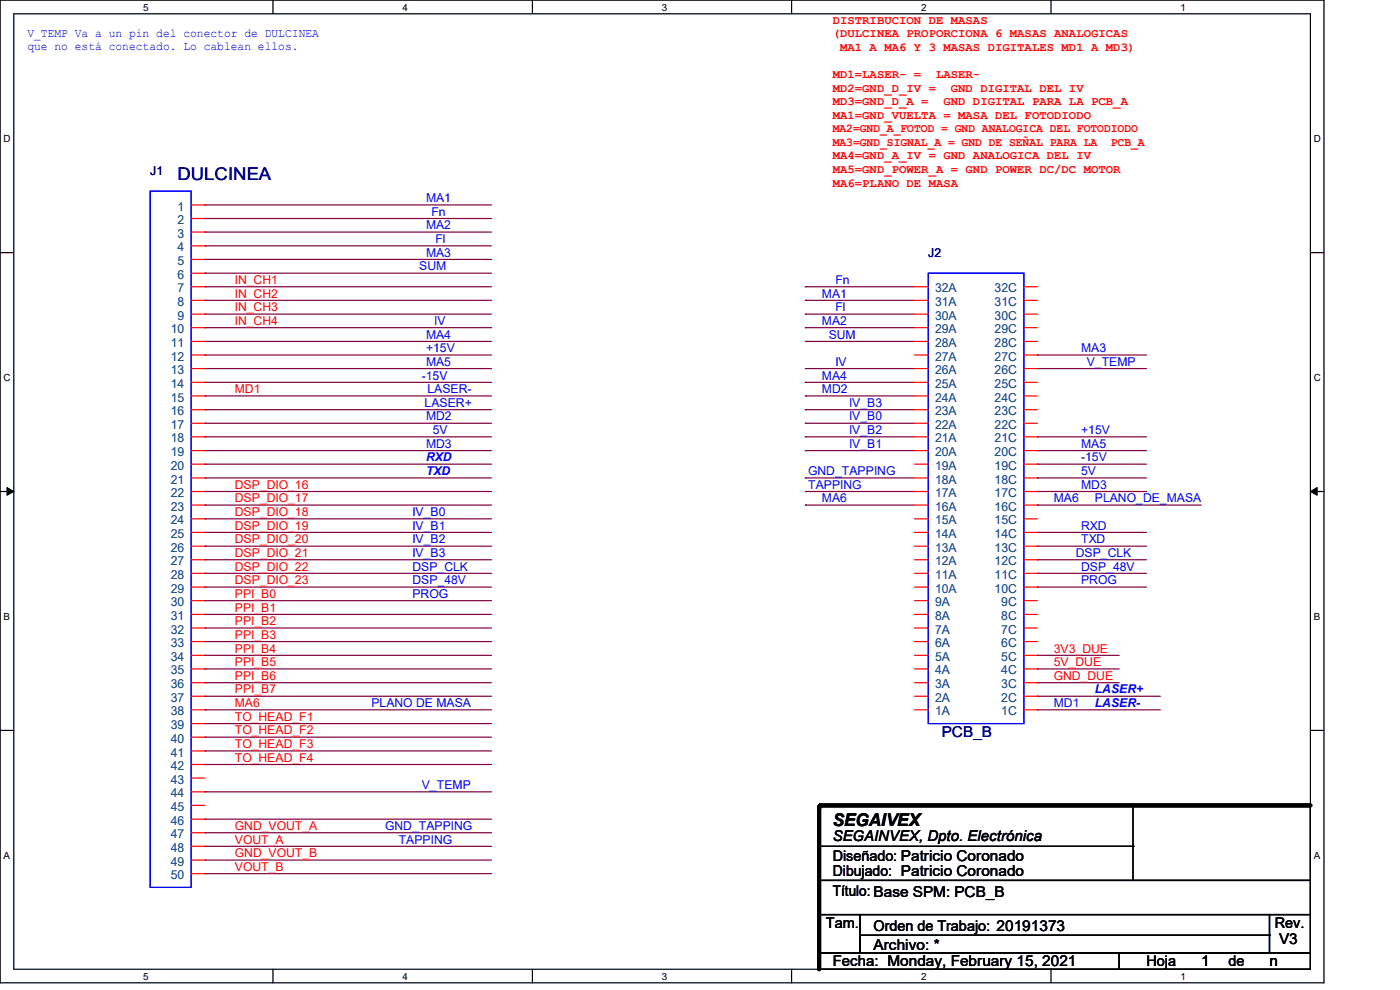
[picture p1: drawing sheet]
<svg xmlns="http://www.w3.org/2000/svg" width="297mm" height="210mm" viewBox="0 0 297 210" stroke-linecap="round" stroke-linejoin="round" font-family="sans-serif">
<path d="M0 0h280.9v208.5h-280.9zM2.9 2.9h275.1v202.7h-275.1z" fill="none" stroke="#000" stroke-width=".25"/>
<g fill="#fff">
<path d="M30.4 .3h1.1v2.4h-1.1z"/>
<path d="M30.4 205.9h1.1v2.3h-1.1z"/>
</g>
<path d="M57.9 0v2.9M57.9 205.6v2.9" fill="none" stroke="#000" stroke-width=".25"/>
<g fill="#fff">
<path d="M85.4 .3h1.1v2.4h-1.1z"/>
<path d="M85.4 205.9h1.1v2.3h-1.1z"/>
</g>
<path d="M112.9 0v2.9M112.9 205.6v2.9" fill="none" stroke="#000" stroke-width=".25"/>
<g fill="#fff">
<path d="M140.4 .3h1.2v2.4h-1.2z"/>
<path d="M140.4 205.9h1.2v2.3h-1.2z"/>
</g>
<path d="M167.9 0v2.9M167.9 205.6v2.9" fill="none" stroke="#000" stroke-width=".25"/>
<g fill="#fff">
<path d="M195.4 .3h1.2v2.4h-1.2z"/>
<path d="M195.4 205.9h1.2v2.3h-1.2z"/>
</g>
<path d="M223 0v2.9M223 205.6v2.9" fill="none" stroke="#000" stroke-width=".25"/>
<g fill="#fff">
<path d="M250.4 .3h1.2v2.4h-1.2z"/>
<path d="M250.4 205.9h1.2v2.3h-1.2z"/>
<path d="M.8 28.2h1.4v2.4h-1.4z"/>
<path d="M278.7 28.2h1.5v2.4h-1.5z"/>
<path d="M.8 78.9h1.4v2.3h-1.4z"/>
<path d="M278.7 78.9h1.5v2.3h-1.5z"/>
</g>
<path d="M0 53.6h2.9M278 53.6h2.9" fill="none" stroke="#000" stroke-width=".25"/>
<g fill="#fff">
<path d="M.8 129.6h1.3v2.3h-1.3z"/>
<path d="M278.7 129.6h1.4v2.3h-1.4z"/>
</g>
<path d="M0 104.3h2.9M278 104.3h2.9" fill="none" stroke="#000" stroke-width=".25"/>
<path d="M1.5 103.4l1.4 .9-1.4 .8zM278 104.3l1.4-.9v1.7z" fill="#000" stroke="#000" stroke-width=".21"/>
<g fill="#fff">
<path d="M.8 180.3h1.3v2.3h-1.3z"/>
<path d="M278.7 180.3h1.4v2.3h-1.4z"/>
</g>
<g fill="none" stroke="#000" stroke-width=".25">
<path d="M0 154.9h2.9M278 154.9h2.9M173.8 170.9h104.2v15.9h-104.2zM173.8 179.5h66.6M240.4 179.5h.1M240.4 170.9v15.9M173.5 186.8h104.5v7.2h-104.5zM173.8 194h8.7v8.1h-8.7zM182.5 194h86.8v8.1h-86.8zM182.5 198.4h86.8M240.4 186.8h.1M269.3 194h8.7v8.1h-8.7z"/>
<path d="M269.3 198.4h.1M173.8 202.1h63.6v3.5h-63.6zM237.4 202.1h40.6v3.5h-40.6z"/>
</g>
<g fill="none" stroke="#800040" stroke-width=".25">
<path d="M43.5 43.5h.1M43.5 46.4h.1M43.5 58h.1M43.5 52.2h.1M43.5 55h.1M43.5 49.2h.1M43.5 43.5h60.8M43.5 46.4h60.8M43.5 58h60.8M43.5 52.2h60.8M43.5 55h60.8M43.5 49.2h60.8"/>
<path d="M43.5 69.5h.1M43.5 78.2h.1M43.5 72.4h.1M43.5 75.3h.1M43.5 60.8h.1M43.5 63.7h.1M43.5 66.6h.1M43.5 69.5h60.8M43.5 78.2h60.8M43.5 72.4h60.8M43.5 75.3h60.8M43.5 60.8h60.8"/>
<path d="M43.5 63.7h60.8M43.5 66.6h60.8M170.9 63.7h.1M170.9 60.8h.1M170.9 69.5h.1M170.9 66.6h.1M170.9 72.4h.1M170.9 78.2h.1M170.9 69.5h23.1M170.9 78.2h23.1M170.9 72.4h23.1M170.9 60.8h23.1"/>
<path d="M170.9 63.7h23.1M170.9 66.6h23.1M220.1 75.3h.1M220.1 78.2h.1M220.1 78.2h23.1M220.1 75.3h23.1M43.5 81.1h.1M43.5 86.9h.1M43.5 84h.1M43.5 98.5h.1M43.5 95.6h.1M43.5 92.7h.1"/>
<path d="M43.5 89.8h.1M43.5 81.1h60.8M43.5 86.9h60.8M43.5 84h60.8M43.5 98.5h60.8M43.5 95.6h60.8M43.5 92.7h60.8M43.5 89.8h60.8M170.9 86.9h.1M170.9 95.6h.1M170.9 89.8h.1M170.9 92.7h.1"/>
<path d="M170.9 84h.1M170.9 81.1h.1M170.9 81.1h23.1M170.9 86.9h23.1M170.9 84h23.1M170.9 95.6h23.1M170.9 92.7h23.1M170.9 89.8h23.1M220.1 95.6h.1M220.1 98.5h.1M220.1 92.7h.1M220.1 98.5h23.1"/>
<path d="M220.1 95.6h23.1M220.1 92.7h23.1M43.5 101.4h.1M43.5 104.3h.1M43.5 107.1h.1M43.5 115.9h.1M43.5 112.9h.1M43.5 118.7h.1M43.5 110.1h.1M43.5 101.4h60.8M43.5 104.3h60.8M43.5 107.1h60.8"/>
<path d="M43.5 115.9h60.8M43.5 112.9h60.8M43.5 118.7h60.8M43.5 110.1h60.8M170.9 104.3h.1M170.9 101.4h.1M170.9 107.1h.1M170.9 101.4h23.1M170.9 104.3h23.1M170.9 107.1h23.1M220.1 107.1h.1M220.1 101.4h.1"/>
<path d="M220.1 115.9h.1M220.1 112.9h.1M220.1 118.7h.1M220.1 104.3h.1M220.1 101.4h23.1M220.1 104.3h23.1M220.1 107.1h34.7M220.1 115.9h23.1M220.1 112.9h23.1M220.1 118.7h23.1M43.5 121.6h.1M43.5 124.5h.1"/>
<path d="M43.5 127.4h.1M43.5 130.3h.1M43.5 133.2h.1M43.5 136.1h.1M43.5 139h.1M43.5 121.6h60.8M43.5 124.5h60.8M43.5 127.4h60.8M43.5 130.3h60.8M43.5 133.2h60.8M43.5 136.1h60.8M43.5 139h60.8"/>
<path d="M220.1 121.6h.1M220.1 124.5h.1M220.1 139h.1M220.1 121.6h23.1M220.1 124.5h23.1M220.1 139h17.3M43.5 150.6h.1M43.5 141.9h.1M43.5 144.8h.1M43.5 147.7h.1M43.5 153.5h.1M43.5 156.4h.1"/>
<path d="M43.5 159.3h.1M43.5 150.6h60.8M43.5 141.9h60.8M43.5 144.8h60.8M43.5 147.7h60.8M43.5 153.5h60.8M43.5 156.4h60.8M43.5 159.3h60.8M220.1 150.6h.1M220.1 147.7h.1M220.1 144.8h.1M220.1 141.9h.1"/>
<path d="M220.1 150.6h26.1M220.1 141.9h17.3M220.1 144.8h17.3M220.1 147.7h26.1M43.5 176.7h.1M43.5 168h.1M43.5 179.5h.1M43.5 173.8h.1M43.5 162.2h.1M43.5 176.7h60.8M43.5 168h60.8M43.5 179.5h60.8"/>
<path d="M43.5 173.8h60.8M43.5 162.2h60.8M43.5 185.3h.1M43.5 182.5h.1M43.5 185.3h60.8M43.5 182.5h60.8"/>
</g>
<path d="M173.8 171.2v34.4M174 170.9h104" fill="none" stroke="#000" stroke-width=".85"/>
<g fill="#000">
<circle cx="173.8" cy="171.2" r=".42"/>
<circle cx="174" cy="170.9" r=".42"/>
</g>
<path d="M31.9 40.6h8.7v147.7h-8.7zM196.9 58h20.3v95.5h-20.3z" fill="none" stroke="#00f" stroke-width=".25"/>
<g fill="none" stroke="#f00" stroke-width=".25">
<path d="M40.6 43.5h2.9M40.6 46.4h2.9M40.6 49.2h2.9M40.6 52.2h2.9M40.6 55h2.9M40.6 58h2.9M40.6 78.2h2.9M40.6 72.4h2.9M40.6 66.6h2.9M40.6 60.8h2.9M40.6 75.3h2.9M40.6 69.5h2.9"/>
<path d="M40.6 63.7h2.9M194 78.2h2.9M194 72.4h2.9M194 66.6h2.9M194 60.8h2.9M194 75.3h2.9M194 69.5h2.9M194 63.7h2.9M217.2 78.2h2.9M217.2 72.4h2.9M217.2 66.6h2.9M217.2 60.8h2.9"/>
<path d="M217.2 75.3h2.9M217.2 69.5h2.9M217.2 63.7h2.9M40.6 95.6h2.9M40.6 89.8h2.9M40.6 84h2.9M40.6 98.5h2.9M40.6 92.7h2.9M40.6 86.9h2.9M40.6 81.1h2.9M194 95.6h2.9M194 89.8h2.9"/>
<path d="M194 84h2.9M194 98.5h2.9M194 92.7h2.9M194 86.9h2.9M194 81.1h2.9M217.2 95.6h2.9M217.2 89.8h2.9M217.2 84h2.9M217.2 98.5h2.9M217.2 92.7h2.9M217.2 86.9h2.9M217.2 81.1h2.9"/>
<path d="M40.6 101.4h2.9M40.6 118.7h2.9M40.6 112.9h2.9M40.6 107.1h2.9M40.6 115.9h2.9M40.6 110.1h2.9M40.6 104.3h2.9M194 101.4h2.9M194 118.7h2.9M194 112.9h2.9M194 107.1h2.9M194 115.9h2.9"/>
<path d="M194 110.1h2.9M194 104.3h2.9M217.2 101.4h2.9M217.2 118.7h2.9M217.2 112.9h2.9M217.2 107.1h2.9M217.2 115.9h2.9M217.2 110.1h2.9M217.2 104.3h2.9M40.6 136.1h2.9M40.6 130.3h2.9M40.6 124.5h2.9"/>
<path d="M40.6 139h2.9M40.6 133.2h2.9M40.6 127.4h2.9M40.6 121.6h2.9M194 136.1h2.9M194 130.3h2.9M194 124.5h2.9M194 139h2.9M194 133.2h2.9M194 127.4h2.9M194 121.6h2.9M217.2 136.1h2.9"/>
<path d="M217.2 130.3h2.9M217.2 124.5h2.9M217.2 139h2.9M217.2 133.2h2.9M217.2 127.4h2.9M217.2 121.6h2.9M40.6 147.7h2.9M40.6 141.9h2.9M40.6 150.6h2.9M40.6 144.8h2.9M40.6 153.5h2.9M40.6 156.4h2.9"/>
<path d="M40.6 159.3h2.9M194 147.7h2.9M194 141.9h2.9M194 150.6h2.9M194 144.8h2.9M217.2 147.7h2.9M217.2 141.9h2.9M217.2 150.6h2.9M217.2 144.8h2.9M40.6 162.2h2.9M40.6 165.1h2.9M40.6 168h2.9"/>
<path d="M40.6 170.9h2.9M40.6 173.8h2.9M40.6 176.7h2.9M40.6 179.5h2.9M40.6 182.5h2.9M40.6 185.3h2.9"/>
</g>
<text font-size="3.7" fill="#000080" x="37.7" y="38.1">DULCINEA</text>
<text font-size="3.7" x="176.7" y="175.1">SEGAIVEX</text>
<text font-size="3.2" fill="#000080" x="199.8" y="156.3">PCB_B</text>
<g font-size="3.2">
<text x="176.7" y="178.4">SEGAINVEX, Dpto. Electrónica</text>
<text x="176.7" y="185.8">Dibujado: Patricio Coronado</text>
<text x="185.3" y="201.5">Archivo: *</text>
<text x="271.4" y="200.3">V3</text>
<text x="176.7" y="205">Fecha: Monday, February 15, 2021</text>
<text x="254.8" y="205">1</text>
<text x="269.3" y="205">n</text>
</g>
<g font-size="3.1">
<text x="176.7" y="182.6">Diseñado: Patricio Coronado</text>
<text x="176.7" y="190.2">Título: Base SPM: PCB_B</text>
<text x="175.2" y="196.8">Tam.</text>
<text x="185.3" y="197.4">Orden de Trabajo: 20191373</text>
<text x="270.5" y="196.8">Rev.</text>
<text x="243.2" y="204.9">Hoja</text>
<text x="260.6" y="204.9">de</text>
</g>
<g font-size="2.6" fill="#f00">
<text x="176.7" y="5">DISTRIBUCION DE MASAS</text>
<text x="176.7" y="7.9">(DULCINEA PROPORCIONA 6 MASAS ANALOGICAS</text>
<text x="178.2" y="10.8">MA1 A MA6 Y 3 MASAS DIGITALES MD1 A MD3)</text>
<text x="176.7" y="16.6">MD1=LASER- =</text>
<text x="198.6" y="16.6">LASER-</text>
<text x="176.7" y="19.4">MD2=GND_D_IV =</text>
<text x="176.7" y="22.3">MD3=GND_D_A =</text>
<text x="200.2" y="22.3">GND DIGITAL PARA LA PCB_A</text>
<text x="201.7" y="19.4">GND DIGITAL DEL IV</text>
<text x="176.7" y="25.2">MA1=GND_VUELTA = MASA DEL FOTODIODO</text>
<text x="176.7" y="28.1">MA2=GND_A_FOTOD = GND ANALOGICA DEL FOTODIODO</text>
<text x="176.7" y="33.8">MA4=GND_A_IV = GND ANALOGICA DEL IV</text>
<text x="176.7" y="30.9">MA3=GND_SIGNAL_A = GND DE SEÑAL PARA LA</text>
<text x="235.7" y="30.9">PCB_A</text>
<text x="176.7" y="36.7">MA5=GND_POWER_A = GND POWER DC/DC MOTOR</text>
<text x="176.7" y="39.6">MA6=PLANO DE MASA</text>
<text x="49.8" y="60.2">IN_CH1</text>
<text x="49.8" y="63.1">IN_CH2</text>
<text x="49.8" y="68.9">IN_CH4</text>
<text x="49.8" y="66">IN_CH3</text>
<text x="49.8" y="83.4">MD1</text>
<text x="49.8" y="103.7">DSP_DIO_16</text>
<text x="49.8" y="106.6">DSP_DIO_17</text>
<text x="49.8" y="112.4">DSP_DIO_19</text>
<text x="49.8" y="109.5">DSP_DIO_18</text>
<text x="49.8" y="115.3">DSP_DIO_20</text>
<text x="49.8" y="118.2">DSP_DIO_21</text>
<text x="49.8" y="121">DSP_DIO_22</text>
<text x="49.8" y="124">DSP_DIO_23</text>
<text x="49.8" y="126.8">PPI_B0</text>
<text x="49.8" y="129.8">PPI_B1</text>
<text x="49.8" y="132.6">PPI_B2</text>
<text x="49.8" y="135.5">PPI_B3</text>
<text x="49.8" y="138.4">PPI_B4</text>
<text x="49.8" y="141.3">PPI_B5</text>
<text x="223.6" y="141.3">5V_DUE</text>
<text x="223.6" y="138.4">3V3_DUE</text>
<text x="49.8" y="150">MA6</text>
<text x="49.8" y="144.2">PPI_B6</text>
<text x="49.8" y="147.1">PPI_B7</text>
<text x="223.6" y="144.2">GND_DUE</text>
<text x="49.8" y="152.9">TO_HEAD_F1</text>
<text x="49.8" y="155.8">TO_HEAD_F2</text>
<text x="49.8" y="158.7">TO_HEAD_F3</text>
<text x="49.8" y="161.6">TO_HEAD_F4</text>
<text x="49.8" y="176.1">GND_VOUT_A</text>
<text x="49.8" y="178.9">VOUT_A</text>
<text x="49.8" y="184.7">VOUT_B</text>
<text x="49.8" y="181.9">GND_VOUT_B</text>
</g>
<g font-size="2.6" fill="#00f">
<text x="5.8" y="7.9">V_TEMP Va a un pin del conector de DULCINEA</text>
<text x="5.8" y="10.7">que no está conectado. Lo cablean ellos.</text>
<text x="90.4" y="42.9">MA1</text>
<text x="91.5" y="45.8">Fn</text>
<text x="90.4" y="48.6">MA2</text>
<text x="92.4" y="51.6">Fl</text>
<text x="88.9" y="57.4">SUM</text>
<text x="90.4" y="54.4">MA3</text>
<text x="174.4" y="63.1">MA1</text>
<text x="177.2" y="60.2">Fn</text>
<text x="90.4" y="71.8">MA4</text>
<text x="92.1" y="68.9">IV</text>
<text x="174.4" y="68.9">MA2</text>
<text x="175.8" y="71.8">SUM</text>
<text x="177.2" y="66">Fl</text>
<text x="90.4" y="77.6">MA5</text>
<text x="90.4" y="74.7">+15V</text>
<text x="177.2" y="77.6">IV</text>
<text x="229.4" y="74.7">MA3</text>
<text x="230.5" y="77.6">V_TEMP</text>
<text x="89.5" y="80.5">-15V</text>
<text x="90.7" y="83.4">LASER-</text>
<text x="174.4" y="83.4">MD2</text>
<text x="174.4" y="80.5">MA4</text>
<text x="90.1" y="86.3">LASER+</text>
<text x="90.4" y="89.2">MD2</text>
<text x="180.1" y="86.3">IV_B3</text>
<text x="180.1" y="89.2">IV_B0</text>
<text x="90.4" y="95">MD3</text>
<text x="91.8" y="92.1">5V</text>
<text x="180.1" y="95">IV_B1</text>
<text x="180.1" y="92.1">IV_B2</text>
<text x="229.4" y="95">MA5</text>
<text x="229.4" y="92.1">+15V</text>
<text x="90.4" y="100.8">TXD</text>
<text x="90.4" y="97.9">RXD</text>
<text x="171.4" y="100.8">GND_TAPPING</text>
<text x="229.4" y="100.8">5V</text>
<text x="229.4" y="97.9">-15V</text>
<text x="171.4" y="103.7">TAPPING</text>
<text x="174.4" y="106.6">MA6</text>
<text x="223.6" y="106.6">MA6</text>
<text x="229.4" y="103.7">MD3</text>
<text x="232.3" y="106.6">PLANO_DE_MASA</text>
<text x="87.5" y="112.4">IV_B1</text>
<text x="87.5" y="109.5">IV_B0</text>
<text x="229.4" y="112.4">RXD</text>
<text x="87.5" y="115.3">IV_B2</text>
<text x="87.5" y="118.2">IV_B3</text>
<text x="228.2" y="118.2">DSP_CLK</text>
<text x="229.4" y="115.3">TXD</text>
<text x="87.5" y="121">DSP_CLK</text>
<text x="87.5" y="124">DSP_48V</text>
<text x="229.4" y="121">DSP_48V</text>
<text x="229.4" y="124">PROG</text>
<text x="87.5" y="126.8">PROG</text>
<text x="78.8" y="150">PLANO DE MASA</text>
<text x="223.6" y="150">MD1</text>
<text x="232.3" y="150">LASER-</text>
<text x="232.3" y="147.1">LASER+</text>
<text x="89.5" y="167.4">V_TEMP</text>
<text x="81.7" y="176.1">GND_TAPPING</text>
<text x="84.6" y="178.9">TAPPING</text>
</g>
<g font-size="2.6" fill="#000080">
<text x="31.9" y="37.1">J1</text>
<text x="196.9" y="54.5">J2</text>
</g>
<g font-size="2.6" fill="#004080">
<text x="37.7" y="44.7">1</text>
<text x="37.7" y="47.5">2</text>
<text x="37.7" y="50.4">3</text>
<text x="37.7" y="53.3">4</text>
<text x="37.7" y="56.2">5</text>
<text x="37.7" y="59.1">6</text>
<text x="37.7" y="62">7</text>
<text x="37.7" y="64.9">8</text>
<text x="198.4" y="62">32A</text>
<text x="198.4" y="64.9">31A</text>
<text x="211" y="62">32C</text>
<text x="211" y="64.9">31C</text>
<text x="36.2" y="70.7">10</text>
<text x="37.7" y="67.8">9</text>
<text x="198.4" y="67.8">30A</text>
<text x="198.4" y="70.7">29A</text>
<text x="211" y="67.8">30C</text>
<text x="211" y="70.7">29C</text>
<text x="36.2" y="73.6">11</text>
<text x="36.2" y="76.5">12</text>
<text x="198.4" y="73.6">28A</text>
<text x="198.4" y="76.5">27A</text>
<text x="211" y="73.6">28C</text>
<text x="211" y="76.5">27C</text>
<text x="36.2" y="79.4">13</text>
<text x="36.2" y="82.3">14</text>
<text x="198.4" y="79.4">26A</text>
<text x="198.4" y="82.3">25A</text>
<text x="211" y="79.4">26C</text>
<text x="211" y="82.3">25C</text>
<text x="36.2" y="85.2">15</text>
<text x="36.2" y="88.1">16</text>
<text x="198.4" y="85.2">24A</text>
<text x="198.4" y="88.1">23A</text>
<text x="211" y="85.2">24C</text>
<text x="211" y="88.1">23C</text>
<text x="36.2" y="91">17</text>
<text x="36.2" y="93.9">18</text>
<text x="198.4" y="91">22A</text>
<text x="198.4" y="93.9">21A</text>
<text x="211" y="91">22C</text>
<text x="211" y="93.9">21C</text>
<text x="36.2" y="96.8">19</text>
<text x="36.2" y="99.7">20</text>
<text x="198.4" y="96.8">20A</text>
<text x="198.4" y="99.7">19A</text>
<text x="211" y="96.8">20C</text>
<text x="211" y="99.7">19C</text>
<text x="36.2" y="102.6">21</text>
<text x="36.2" y="105.5">22</text>
<text x="198.4" y="102.6">18A</text>
<text x="198.4" y="105.5">17A</text>
<text x="211" y="102.6">18C</text>
<text x="211" y="105.5">17C</text>
<text x="36.2" y="108.3">23</text>
<text x="36.2" y="111.3">24</text>
<text x="198.4" y="108.3">16A</text>
<text x="198.4" y="111.3">15A</text>
<text x="211" y="108.3">16C</text>
<text x="211" y="111.3">15C</text>
<text x="36.2" y="114.1">25</text>
<text x="36.2" y="117">26</text>
<text x="36.2" y="119.9">27</text>
<text x="198.4" y="119.9">12A</text>
<text x="198.4" y="114.1">14A</text>
<text x="198.4" y="117">13A</text>
<text x="211" y="119.9">12C</text>
<text x="211" y="114.1">14C</text>
<text x="211" y="117">13C</text>
<text x="36.2" y="122.8">28</text>
<text x="36.2" y="125.7">29</text>
<text x="198.4" y="125.7">10A</text>
<text x="198.4" y="122.8">11A</text>
<text x="211" y="125.7">10C</text>
<text x="211" y="122.8">11C</text>
<text x="36.2" y="128.6">30</text>
<text x="36.2" y="131.5">31</text>
<text x="198.4" y="131.5">8A</text>
<text x="198.4" y="128.6">9A</text>
<text x="212.4" y="131.5">8C</text>
<text x="212.4" y="128.6">9C</text>
<text x="36.2" y="134.4">32</text>
<text x="36.2" y="137.3">33</text>
<text x="198.4" y="137.3">6A</text>
<text x="198.4" y="134.4">7A</text>
<text x="212.4" y="137.3">6C</text>
<text x="212.4" y="134.4">7C</text>
<text x="36.2" y="140.2">34</text>
<text x="36.2" y="143.1">35</text>
<text x="198.4" y="143.1">4A</text>
<text x="198.4" y="140.2">5A</text>
<text x="212.4" y="143.1">4C</text>
<text x="212.4" y="140.2">5C</text>
<text x="36.2" y="146">36</text>
<text x="36.2" y="148.9">37</text>
<text x="198.4" y="148.9">2A</text>
<text x="198.4" y="146">3A</text>
<text x="212.4" y="148.9">2C</text>
<text x="212.4" y="146">3C</text>
<text x="36.2" y="151.8">38</text>
<text x="36.2" y="154.7">39</text>
<text x="198.4" y="151.8">1A</text>
<text x="212.4" y="151.8">1C</text>
<text x="36.2" y="157.6">40</text>
<text x="36.2" y="160.5">41</text>
<text x="36.2" y="163.4">42</text>
<text x="36.2" y="166.2">43</text>
<text x="36.2" y="169.2">44</text>
<text x="36.2" y="172">45</text>
<text x="36.2" y="175">46</text>
<text x="36.2" y="177.8">47</text>
<text x="36.2" y="180.7">48</text>
<text x="36.2" y="183.6">49</text>
<text x="36.2" y="186.5">50</text>
</g>
<g font-size="2.1">
<text x="30.4" y="2.2">5</text>
<text x="85.4" y="2.2">4</text>
<text x="140.4" y="2.2">3</text>
<text x="195.4" y="2.2">2</text>
<text x="250.4" y="2.2">1</text>
<text x=".8" y="30.1">D</text>
<text x="278.7" y="30.1">D</text>
<text x=".8" y="80.8">C</text>
<text x="278.7" y="80.8">C</text>
<text x=".8" y="131.5">B</text>
<text x="278.7" y="131.5">B</text>
<text x=".8" y="182.2">A</text>
<text x="278.7" y="182.2">A</text>
<text x="30.4" y="207.8">5</text>
<text x="85.4" y="207.8">4</text>
<text x="140.4" y="207.8">3</text>
<text x="195.4" y="207.8">2</text>
<text x="250.4" y="207.8">1</text>
</g>
</svg>
